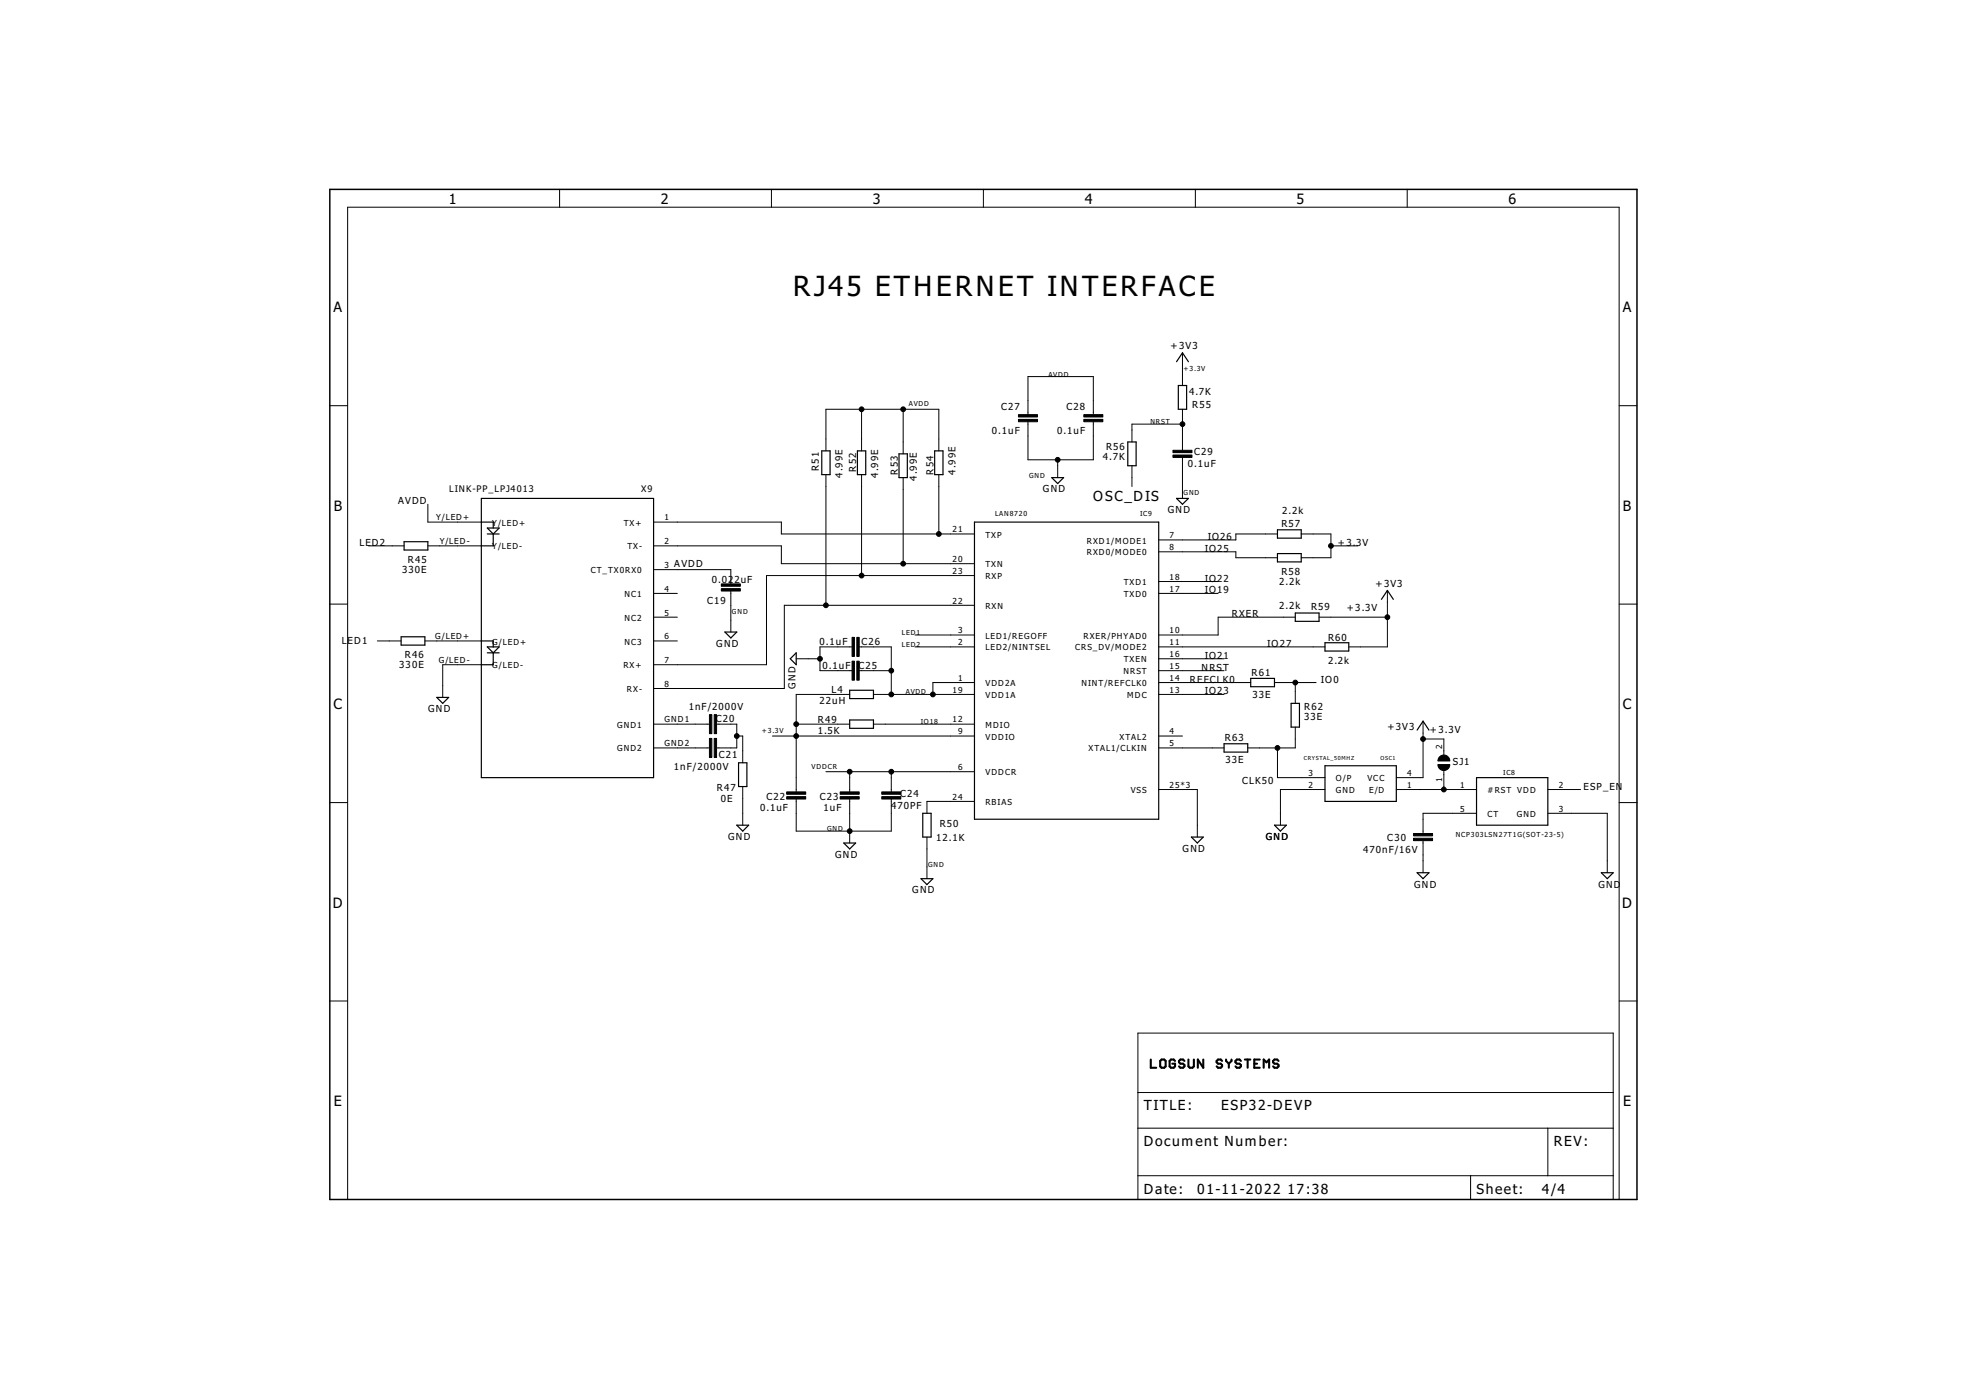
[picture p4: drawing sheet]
<svg xmlns="http://www.w3.org/2000/svg" width="420mm" height="297mm" viewBox="0 0 420 297" stroke-linecap="round" stroke-linejoin="round" font-family="sans-serif">
<g fill="none" stroke="#000" stroke-width=".44">
<path d="M245.9 226.4v1.8h1.2M247.9 226.7l.3-.3h.6l.3 .3v1.2l-.3 .3h-.6l-.3-.3zM251.1 226.7l-.3-.3h-.5l-.3 .3v1.2l.3 .3h.5l.3-.3v-.6h-.6M253.1 226.7l-.3-.3h-.5l-.3 .3v.3l.3 .3h.5l.3 .3v.3l-.3 .3h-.5l-.3-.3M254 226.4v1.5l.3 .3h.5l.3-.3v-1.5M257.2 226.4v1.8l-1.2-1.8v1.8M261.2 226.7l-.3-.3h-.6l-.3 .3v.3l.3 .3h.6l.3 .3v.3l-.3 .3h-.6l-.3-.3M262 226.4v.3l.6 .6M262.6 227.3v.9M263.2 226.4v.3l-.6 .6M265.2 226.7l-.3-.3h-.6l-.3 .3v.3l.3 .3h.6l.3 .3v.3l-.3 .3h-.6l-.3-.3M266 226.4h1.2"/>
<path d="M266.6 226.4v1.8M268.1 227.3h.5M269.2 226.4h-1.1v1.8h1.1M270.1 228.2v-1.8l.6 .6 .5-.6v1.8M273.2 226.7l-.3-.3h-.5l-.3 .3v.3l.3 .3h.5l.3 .3v.3l-.3 .3h-.5l-.3-.3"/>
</g>
<g fill="none" stroke="#000" stroke-width=".25">
<path d="M251.4 77.3l1.3-1.9 1.3 1.9M175.6 96.4h1.8v5h-1.8zM183.2 96.4h1.8v5h-1.8zM192.1 97h1.8v5.1h-1.8zM199.7 96.4h1.8v5h-1.8zM241 94.4h1.8v5.1h-1.8zM251.8 82.4h1.8v5.1h-1.8zM86.4 115.8h5v1.7h-5zM102.9 106.5h36.8v59.7h-36.8zM102.9 111.6h2.5v1.2M104.1 112.8h2.6l-1.3 1.3zM104.1 114.1h2.6"/>
<path d="M105.4 114.1v2.5h-2.5M208.3 111.6h39.3v63.5h-39.3zM224.8 102.1h2.5l-1.3 1.2zM251.4 106.5h2.6l-1.3 1.3zM273 113.2h5.1v1.8h-5.1zM273 118.3h5.1v1.8h-5.1zM85.7 136.1h5.1v1.8h-5.1zM102.9 137h2.5v1.2M104.1 138.2h2.6l-1.3 1.3zM104.1 139.5h2.6M105.4 139.5v2.5h-2.5M154.9 135.1h2.6l-1.3 1.2z"/>
<path d="M170.2 139.5v2.5l-1.3-1.2zM276.8 131h5.1v1.8h-5.1zM283.2 137.4h5v1.7h-5zM295.2 128.1l1.3-1.9 1.3 1.9M93.3 149h2.6l-1.3 1.3zM181.6 153.9h5.1v1.7h-5.1zM181.6 147.5h5.1v1.8h-5.1zM261.6 158.9h5.1v1.8h-5.1zM267.3 145h5.1v1.7h-5.1zM275.9 150.3h1.8v5.1h-1.8zM302.9 156l1.2-1.9 1.3 1.9M157.5 176.3h2.5l-1.3 1.3z"/>
<path d="M157.8 163h1.8v5.1h-1.8zM197.2 173.8h1.8v5.1h-1.8zM254.6 178.9h2.6l-1.3 1.2zM272.4 176.3h2.5l-1.3 1.3zM283.2 163.6h15.2v7.7h-15.2zM315.6 166.2h15.2v10.1h-15.2zM180.3 180.1h2.6l-1.3 1.3zM196.8 187.8h2.6l-1.3 1.2zM302.9 186.5h2.5l-1.3 1.3zM342.2 186.5h2.6l-1.3 1.3z"/>
</g>
<g fill="none" stroke="#000" stroke-width=".21">
<path d="M119.6 40.5v3.8M164.9 40.5v3.8M210.2 40.5v3.8M255.5 40.5v3.8M300.7 40.5v3.8M252.7 75.4v7M70.5 86.7h3.8M176.5 96.4v-8.9h24.1v8.9M184.1 87.5v8.9M193 87.5v9.5M219.7 88.6v-8.1h14v8.1M219.7 90.1v8.2h14v-8.2"/>
<path d="M226 98.3v3.8M241.9 99.5v4.5M252.7 87.5v8.7M252.7 97.7v8.8M252.7 90.6h-10.8v3.8M346 86.7h3.8M78.7 116.6h7.7M91.4 107.8v3.8h11.5M91.4 116.6h11.5M139.7 111.6h27.3v2.5h41.3M139.7 116.6h27.3v3.9h41.3M176.5 101.4v27.9"/>
<path d="M184.1 101.4v21.6M193 102.1v18.4M200.6 101.4v12.7M247.6 117.9h16.5v1.3h8.9M273 114.1h-8.9v1.3h-16.5M278.1 114.1h6.3v5.1h-6.3M284.4 116.6h5.8M70.5 129.1h3.8M80.6 137h5.1M90.8 137h12.1M139.7 131.9h5.1M139.7 121.7h16.5v3.1"/>
<path d="M139.7 126.8h5.1M139.7 137h5.1M156.2 126.3v8.8M182.1 138.2h-6.9v5.1h6.9M183.6 138.2h6.9v10.2M195.6 138.2h12.7M195.6 135.7h12.7M208.3 123h-44.5v19h-24.1M208.3 129.3h-40.7v17.8h-27.9M247.6 126.8h12.7M247.6 138.2h35.6M247.6 124.3h12.7"/>
<path d="M276.8 131.9h-16.5v3.8h-12.7M281.9 131.9h14.6M296.5 126.2v12h-8.3M346 129.1h3.8M102.9 142h-8.3v7M139.7 154.7h11.9M139.7 159.8h11.9M153.1 154.7h4.4v5.1h-4.4M157.5 157.3h1.2v5.7M165.1 157.3h43.2M170.2 154.7h11.4M170.2 140.8h5"/>
<path d="M181.6 148.4h-11.4v20.8M183.6 143.3h6.9M186.7 154.7h21.6M186.7 148.4h21.6M208.3 145.9h-8.9v2.5M247.6 145.9h19.7M247.6 159.8h14M247.6 148.4h14M247.6 143.3h14M247.6 140.8h14M247.6 157.3h5.1M272.4 145.9h8.9"/>
<path d="M273 159.8v6.4h10.2M276.8 145.9v4.4M276.8 155.4v4.4h-10.1M304.1 154.1v12.1h-5.7M304.1 157.9h4.5v3.5M70.5 171.5h3.8M158.7 168.1v8.2M170.2 170.8v6.8h20.3v-6.8M176.5 164.9h31.8M181.6 164.9v4.3M181.6 170.8v9.3M190.5 164.9v4.3"/>
<path d="M198.1 178.9v8.9M208.3 171.3h-10.2v2.5M247.6 168.7h8.3v10.2M283.2 168.7h-9.6v7.6M298.4 168.7h17.2M304.1 179.6v6.9M308.6 164.7v4M315.6 173.8h-11.5v4.3M330.8 168.7h7M330.8 173.8h12.7v12.7M346 171.5h3.8M70.5 213.9h3.8"/>
<path d="M346 213.9h3.8M243.2 220.8h101.6v35.5h-101.6zM243.2 233.5h101.6M74.3 256.3v-212h271.7v212M243.2 241.1h101.6M243.2 251.2h101.6M314.3 251.2v5.1M330.8 241.1v10.1"/>
</g>
<g fill="#000" stroke="#000" stroke-width=".21">
<path d="M217.7 89.6h4v.5h-4zM217.7 88.6h4v.5h-4zM231.6 89.6h4.1v.5h-4.1zM231.6 88.6h4.1v.5h-4.1zM250.7 97.2h4v.5h-4zM250.7 96.2h4v.5h-4zM154.2 125.8h4v.5h-4zM154.2 124.8h4v.5h-4zM182.1 136.2h.5v4.1h-.5zM183.1 136.2h.5v4.1h-.5zM151.6 152.7h.5v4.1h-.5zM151.6 157.8h.5v4.1h-.5z"/>
<path d="M152.6 152.7h.5v4.1h-.5zM152.6 157.8h.5v4.1h-.5zM182.1 141.3h.5v4.1h-.5zM183.1 141.3h.5v4.1h-.5zM168.1 170.2h4.1v.6h-4.1zM168.1 169.2h4.1v.5h-4.1zM179.6 170.2h4v.6h-4zM179.6 169.2h4v.5h-4zM188.4 170.2h4.1v.6h-4.1zM188.4 169.2h4.1v.5h-4.1zM302.1 178.1h4.1v.5h-4.1zM302.1 179.1h4.1v.5h-4.1z"/>
</g>
<g fill="#000" stroke="#000" stroke-width=".21">
<path d="M307.7 161.7a1.26 1.26 0 0 1 1.4-.3 1.26 1.26 0 0 1 .7 1.2h-2.5z" fill-rule="evenodd"/>
<path d="M307.3 163.4h2.5a1.27 1.27 0 0 1-1.2 1.3 1.27 1.27 0 0 1-1.3-1.3z" fill-rule="evenodd"/>
<circle cx="184.1" cy="87.5" r=".51"/>
<circle cx="193" cy="87.5" r=".51"/>
<circle cx="226" cy="98.3" r=".51"/>
<circle cx="252.7" cy="90.6" r=".51"/>
<circle cx="200.6" cy="114.1" r=".51"/>
<circle cx="284.4" cy="116.6" r=".51"/>
<circle cx="176.5" cy="129.3" r=".51"/>
<circle cx="184.1" cy="123" r=".51"/>
<circle cx="193" cy="120.5" r=".51"/>
<circle cx="296.5" cy="131.9" r=".51"/>
<circle cx="157.5" cy="157.3" r=".51"/>
<circle cx="170.2" cy="154.7" r=".51"/>
<circle cx="170.2" cy="157.3" r=".51"/>
<circle cx="175.2" cy="140.8" r=".51"/>
<circle cx="190.5" cy="148.4" r=".51"/>
<circle cx="190.5" cy="143.3" r=".51"/>
<circle cx="199.4" cy="148.4" r=".51"/>
<circle cx="273" cy="159.8" r=".51"/>
<circle cx="276.8" cy="145.9" r=".51"/>
<circle cx="304.1" cy="157.9" r=".51"/>
<circle cx="181.6" cy="177.6" r=".51"/>
<circle cx="181.6" cy="164.9" r=".51"/>
<circle cx="190.5" cy="164.9" r=".51"/>
<circle cx="308.6" cy="168.7" r=".51"/>
</g>
<path d="M70.5 40.5h279.3v215.8h-279.3z" fill="none" stroke="#000" stroke-width=".32"/>
<text font-size="7.2" x="169.5" y="63.3">RJ45 ETHERNET INTERFACE</text>
<g font-size="3.7">
<text x="95.9" y="43.7">1</text>
<text x="141.2" y="43.7">2</text>
<text x="186.5" y="43.7">3</text>
<text x="231.8" y="43.7">4</text>
<text x="277.1" y="43.7">5</text>
<text x="322.4" y="43.7">6</text>
<text x="71.3" y="66.8">A</text>
<text x="346.8" y="66.8">A</text>
<text x="71.3" y="109.2">B</text>
<text x="346.9" y="109.2">B</text>
<text x="71.3" y="151.6">C</text>
<text x="346.8" y="151.6">C</text>
<text x="71.1" y="194">D</text>
<text x="346.7" y="194">D</text>
<text x="71.4" y="236.4">E</text>
<text x="346.9" y="236.4">E</text>
</g>
<g font-size="3.6">
<text x="233.7" y="107.1">OSC_DIS</text>
<text x="244.4" y="237.3">TITLE:</text>
<text x="261" y="237.3">ESP32-DEVP</text>
<text x="244.4" y="244.9">Document Number:</text>
<text x="332.1" y="244.9">REV:</text>
<text x="244.4" y="255.1">Date:</text>
<text x="255.9" y="255.1">01-11-2022</text>
<text x="275.2" y="255.1">17:38</text>
<text x="315.6" y="255.1">Sheet:</text>
<text x="329.5" y="255.1">4/4</text>
</g>
<g font-size="2.5">
<text x="250.2" y="74.6">+3V3</text>
<text x="213.9" y="87.7">C27</text>
<text x="227.9" y="87.7">C28</text>
<text x="254.1" y="84.4">4.7K</text>
<text x="254.8" y="87.2">R55</text>
<text x="212" y="92.8">0.1uF</text>
<text x="225.9" y="92.8">0.1uF</text>
<text x="175" y="100.6" transform="rotate(-90 175 100.6)">R51</text>
<text x="183" y="100.8" transform="rotate(-90 183 100.8)">R52</text>
<text x="191.9" y="101.4" transform="rotate(-90 191.9 101.4)">R53</text>
<text x="199.5" y="101.4" transform="rotate(-90 199.5 101.4)">R54</text>
<text x="204.2" y="101.4" transform="rotate(-90 204.2 101.4)">4.99E</text>
<text x="235.7" y="98.4">4.7K</text>
<text x="236.4" y="96.1">R56</text>
<text x="253.9" y="99.8">0.1uF</text>
<text x="255.2" y="97.2">C29</text>
<text x="85.1" y="107.8">AVDD</text>
<text x="180.1" y="102.1" transform="rotate(-90 180.1 102.1)">4.99E</text>
<text x="187.7" y="102.1" transform="rotate(-90 187.7 102.1)">4.99E</text>
<text x="195.9" y="102.7" transform="rotate(-90 195.9 102.7)">4.99E</text>
<text x="222.9" y="105.2">GND</text>
<text x="249.6" y="109.7">GND</text>
<text x="273.8" y="112.6">R57</text>
<text x="274" y="109.8">2.2k</text>
<text x="76.9" y="116.7">LED2</text>
<text x="257.5" y="117.9">IO25</text>
<text x="258.1" y="115.4">IO26</text>
<text x="285.9" y="116.7">+3.3V</text>
<text x="86" y="122.5">330E</text>
<text x="87.2" y="120.2">R45</text>
<text x="144.1" y="121.1">AVDD</text>
<text x="152.1" y="124.5">0.022uF</text>
<text x="257.5" y="124.3">IO22</text>
<text x="273.4" y="125">2.2k</text>
<text x="273.8" y="122.8">R58</text>
<text x="294" y="125.4">+3V3</text>
<text x="151.1" y="129">C19</text>
<text x="257.5" y="126.8">IO19</text>
<text x="263.3" y="131.9">RXER</text>
<text x="273.4" y="130.1">2.2k</text>
<text x="280.2" y="130.4">R59</text>
<text x="287.8" y="130.6">+3.3V</text>
<text x="73" y="137.6">LED1</text>
<text x="175.2" y="137.9">0.1uF</text>
<text x="184.1" y="137.9">C26</text>
<text x="283.8" y="137.1">R60</text>
<text x="85.3" y="142.8">330E</text>
<text x="86.5" y="140.6">R46</text>
<text x="153.1" y="138.2">GND</text>
<text x="175.8" y="142.9">0.1uF</text>
<text x="183.5" y="142.9">C25</text>
<text x="256.8" y="143.3">NRST</text>
<text x="257.5" y="140.8">IO21</text>
<text x="270.8" y="138.2">IO27</text>
<text x="283.8" y="141.8">2.2k</text>
<text x="170" y="147.1" transform="rotate(-90 170 147.1)">GND</text>
<text x="177.7" y="148.2">L4</text>
<text x="254.3" y="145.9">REFCLK0</text>
<text x="257.5" y="148.4">IO23</text>
<text x="267.5" y="144.4">R61</text>
<text x="267.6" y="149.2">33E</text>
<text x="282.3" y="145.9">IO0</text>
<text x="91.5" y="152.2">GND</text>
<text x="147.2" y="151.8">1nF/2000V</text>
<text x="153" y="154.4">C20</text>
<text x="174.8" y="154.5">R49</text>
<text x="175.2" y="150.4">22uH</text>
<text x="278.7" y="153.9">33E</text>
<text x="278.7" y="151.7">R62</text>
<text x="296.5" y="155.9">+3V3</text>
<text x="153.6" y="162">C21</text>
<text x="174.8" y="156.8">1.5K</text>
<text x="261.8" y="158.3">R63</text>
<text x="305.6" y="156.7">+3.3V</text>
<text x="144" y="164.5">1nF/2000V</text>
<text x="261.9" y="163.1">33E</text>
<text x="265.5" y="167.4">CLK50</text>
<text x="310.5" y="163.5">SJ1</text>
<text x="153.2" y="169.1">R47</text>
<text x="154.1" y="171.4">0E</text>
<text x="162.5" y="173.4">0.1uF</text>
<text x="163.8" y="170.9">C22</text>
<text x="175.2" y="170.9">C23</text>
<text x="176" y="173.4">1uF</text>
<text x="190.5" y="172.8">470PF</text>
<text x="192.4" y="170.2">C24</text>
<text x="338.4" y="168.7">ESP_EN</text>
<text x="155.6" y="179.5">GND</text>
<text x="200.1" y="179.6">12.1K</text>
<text x="200.8" y="176.7">R50</text>
<text x="270.5" y="179.5">GND</text>
<text x="296.5" y="179.8">C30</text>
<text x="178.5" y="183.3">GND</text>
<text x="252.7" y="182">GND</text>
<text x="291.3" y="182.3">470nF/16V</text>
<text x="195" y="190.9">GND</text>
<text x="302.2" y="189.7">GND</text>
<text x="341.6" y="189.7">GND</text>
</g>
<g font-size="2.3">
<text x="96" y="105.2">LINK-PP_LPJ4013</text>
<text x="137" y="105.2">X9</text>
</g>
<g font-size="2.1">
<text x="93.2" y="111.2">Y/LED+</text>
<text x="105.2" y="112.3">Y/LED+</text>
<text x="133.3" y="112.3">TX+</text>
<text x="142" y="111.2">1</text>
<text x="203.6" y="113.8">21</text>
<text x="94" y="116.3">Y/LED-</text>
<text x="105.2" y="117.4">Y/LED-</text>
<text x="134.1" y="117.4">TX-</text>
<text x="142" y="116.3">2</text>
<text x="210.6" y="114.9">TXP</text>
<text x="232.3" y="116.2">RXD1/MODE1</text>
<text x="232.3" y="118.7">RXD0/MODE0</text>
<text x="250" y="115">7</text>
<text x="250" y="117.6">8</text>
<text x="126.2" y="122.5">CT_TX0RX0</text>
<text x="142" y="121.4">3</text>
<text x="203.6" y="120.1">20</text>
<text x="203.6" y="122.7">23</text>
<text x="210.6" y="121.2">TXN</text>
<text x="210.6" y="123.8">RXP</text>
<text x="240.2" y="125">TXD1</text>
<text x="250" y="123.9">18</text>
<text x="133.5" y="127.6">NC1</text>
<text x="142" y="126.5">4</text>
<text x="142" y="131.5">5</text>
<text x="203.6" y="129">22</text>
<text x="210.6" y="130.1">RXN</text>
<text x="240.2" y="127.6">TXD0</text>
<text x="250" y="126.5">17</text>
<text x="93" y="136.6">G/LED+</text>
<text x="105.2" y="137.7">G/LED+</text>
<text x="133.5" y="132.7">NC2</text>
<text x="133.5" y="137.7">NC3</text>
<text x="142" y="136.6">6</text>
<text x="204.8" y="135.3">3</text>
<text x="204.8" y="137.9">2</text>
<text x="210.6" y="136.5">LED1/REGOFF</text>
<text x="231.6" y="136.5">RXER/PHYAD0</text>
<text x="250" y="135.3">10</text>
<text x="250" y="137.9">11</text>
<text x="93.8" y="141.7">G/LED-</text>
<text x="105.2" y="142.8">G/LED-</text>
<text x="133.2" y="142.8">RX+</text>
<text x="142" y="141.7">7</text>
<text x="210.6" y="139">LED2/NINTSEL</text>
<text x="229.8" y="139">CRS_DV/MODE2</text>
<text x="240.2" y="141.5">TXEN</text>
<text x="250" y="140.4">16</text>
<text x="250" y="143">15</text>
<text x="134" y="147.9">RX-</text>
<text x="142" y="146.8">8</text>
<text x="203.6" y="148">19</text>
<text x="204.8" y="145.5">1</text>
<text x="210.6" y="146.6">VDD2A</text>
<text x="210.6" y="149.2">VDD1A</text>
<text x="231.1" y="146.6">NINT/REFCLK0</text>
<text x="240.1" y="144.1">NRST</text>
<text x="240.9" y="149.2">MDC</text>
<text x="250" y="145.5">14</text>
<text x="250" y="148">13</text>
<text x="131.9" y="155.5">GND1</text>
<text x="142" y="154.4">GND1</text>
<text x="203.6" y="154.4">12</text>
<text x="210.6" y="155.5">MDIO</text>
<text x="131.9" y="160.6">GND2</text>
<text x="142" y="159.5">GND2</text>
<text x="204.8" y="156.9">9</text>
<text x="210.6" y="158.1">VDDIO</text>
<text x="232.6" y="160.6">XTAL1/CLKIN</text>
<text x="239.3" y="158.1">XTAL2</text>
<text x="250" y="156.9">4</text>
<text x="250" y="159.5">5</text>
<text x="308.2" y="160.1" transform="rotate(-90 308.2 160.1)">2</text>
<text x="204.8" y="164.6">6</text>
<text x="210.6" y="165.7">VDDCR</text>
<text x="279.7" y="165.8">3</text>
<text x="285.5" y="166.9">O/P</text>
<text x="292.2" y="166.9">VCC</text>
<text x="300.7" y="165.8">4</text>
<text x="308.2" y="167.1" transform="rotate(-90 308.2 167.1)">1</text>
<text x="203.6" y="170.9">24</text>
<text x="210.6" y="172">RBIAS</text>
<text x="241.6" y="169.5">VSS</text>
<text x="250" y="168.4">25*3</text>
<text x="279.7" y="168.4">2</text>
<text x="285.5" y="169.5">GND</text>
<text x="292.6" y="169.5">E/D</text>
<text x="300.7" y="168.4">1</text>
<text x="312.1" y="168.4">1</text>
<text x="312.1" y="173.4">5</text>
<text x="317.9" y="169.5">#RST VDD</text>
<text x="333.1" y="168.4">2</text>
<text x="333.1" y="173.4">3</text>
<text x="317.9" y="174.6">CT</text>
<text x="324.2" y="174.6">GND</text>
</g>
<g font-size="1.8">
<text x="224" y="80.5">AVDD</text>
<text x="253" y="79.2">+3.3V</text>
<text x="194.2" y="86.8">AVDD</text>
<text x="245.8" y="90.6">NRST</text>
<text x="219.9" y="102.1">GND</text>
<text x="252.9" y="105.9">GND</text>
<text x="212.7" y="110.3">LAN8720</text>
<text x="243.7" y="110.3">IC9</text>
<text x="156.4" y="131.3">GND</text>
<text x="192.8" y="135.7">LED1</text>
<text x="192.8" y="138.2">LED2</text>
<text x="193.6" y="148.4">AVDD</text>
<text x="196.8" y="154.7">IO18</text>
<text x="162.8" y="156.7">+3.3V</text>
<text x="173.4" y="164.3">VDDCR</text>
<text x="321.3" y="165.5">IC8</text>
<text x="176.7" y="177.6">GND</text>
<text x="311.1" y="178.9">NCP303LSN27T1G(SOT-23-5)</text>
<text x="198.3" y="185.2">GND</text>
</g>
<g font-size="1.4">
<text x="278.6" y="162.4">CRYSTAL_50MHZ</text>
<text x="295" y="162.4">OSC1</text>
</g>
</svg>
